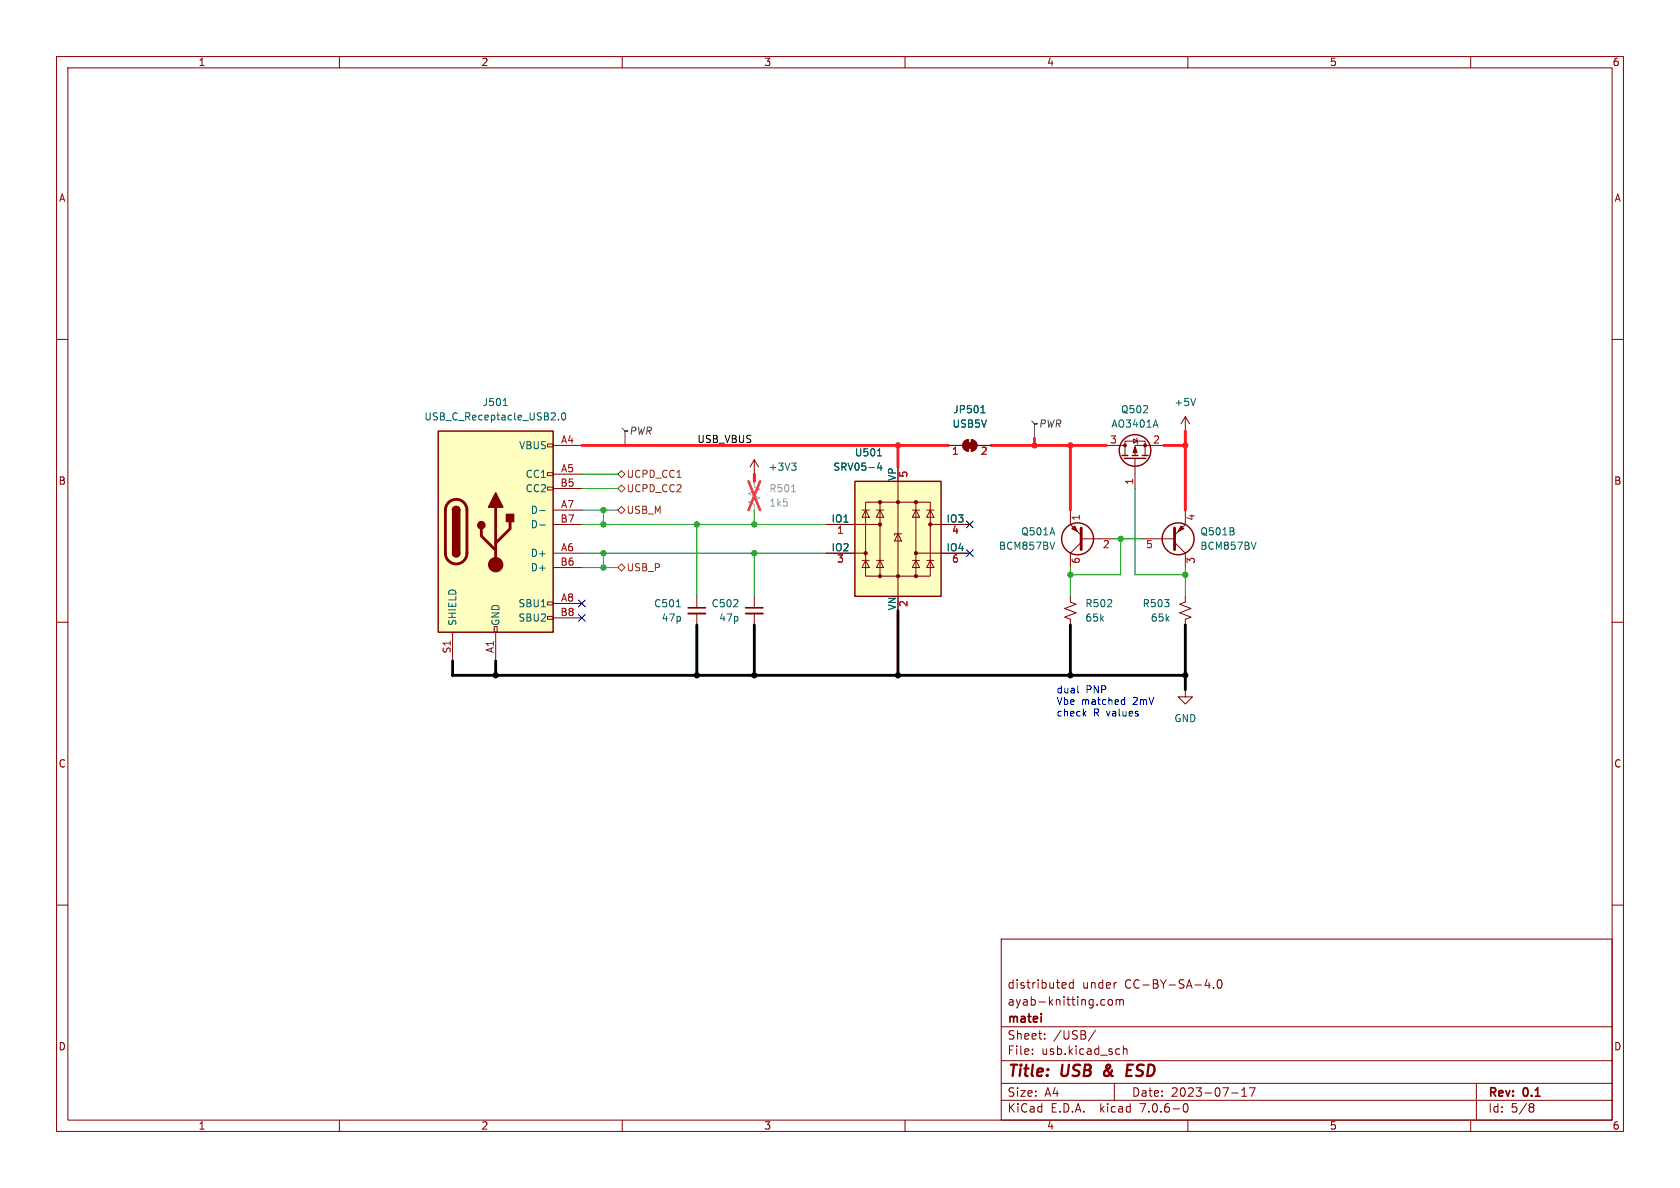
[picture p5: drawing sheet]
<svg xmlns="http://www.w3.org/2000/svg" width="297mm" height="210mm" viewBox="0 0 297 210" stroke-linecap="round" stroke-linejoin="round" font-family="sans-serif">
<g fill="none" stroke="#840000" stroke-width=".18">
<path d="M10 10h277v190h-277zM12 12h273v186h-273zM60 10v2M110 10v2M160 10v2M210 10v2M260 10v2M10 60h2M285 60h2M96.8 78.5h1v.5h-1zM97.8 78.7h5.1M167.6 78.7h2.6"/>
<path d="M170.5 78l.7-.3v2.1a1.02 1.02 0 0 1-.9-.7 1.02 1.02 0 0 1 .2-1.1zM171.7 77.7a1.02 1.02 0 0 1 1 1 1.02 1.02 0 0 1-1 1.1zM172.7 78.7h2.6M195.6 78.7h3.3M200.4 77.6l.6 .4-.6 .4zM200.9 77.5l.1 .1v.8l.2 .1M205.7 78.7h-5v1.8M209.5 73.7l-.7 1.2M209.5 73.7v2.5M209.5 73.7l.8 1.2M96.8 86.1h1v.5h-1zM96.8 83.6h1v.5h-1z"/>
<path d="M97.8 92.7h5.1M97.8 97.8h5.1M97.8 90.2h5.1M97.8 83.8h5.1M97.8 86.4h5.1M133.3 81.3l-.7 1.3M133.3 81.3v2.5M133.3 81.3l.8 1.3M146 92.7h9.6M146 97.8h7M152.4 99.1h1.3M152.4 90.2h1.3"/>
<path d="M153 88.8h11.5v13.1h-11.5zM153 99.1l.7 1.2h-1.3zM153 90.2l.7 1.2h-1.3zM154.9 99.1h1.3M154.9 90.2h1.3M155.6 99.1l.6 1.2h-1.3zM155.6 90.2l.6 1.2h-1.3zM155.6 88.8v13.1M158.7 94.4l.7 1.2h-1.3zM158.7 85.1v20.3M159.4 94.4h-1.3v.2M161.3 99.1h1.3"/>
<path d="M161.3 90.2h1.3M161.9 99.1l.7 1.2h-1.3zM161.9 90.2l.7 1.2h-1.3zM161.9 88.8v13.1M161.9 97.8h9.5M163.8 99.1h1.3M163.8 90.2h1.3M164.5 99.1l.6 1.2h-1.3zM164.5 90.2l.6 1.2h-1.3zM164.5 92.7h6.9M189.2 90.2v2.5l1.9 1.9M191.1 95.9l-1.9 1.9v2.5"/>
<path d="M191.1 95.3h5.7M198.9 80.5v-2.5h3.5v2.5M200.7 81v5.4M201.9 95.3h5.7M207.6 95.9l1.9 1.9v2.5M209.5 90.2v2.5l-1.9 1.9M10 110h2M80 111.8v5M87.4 110.7h.5v1.1h-.5zM87.6 111.8v5M96.8 109h1v.5h-1zM96.8 106.4h1v.5h-1z"/>
<path d="M97.8 106.7h5.1M97.8 100.3h5.1M97.8 109.2h5.1M123.2 105.4v2M123.2 108.5v2M133.3 105.4v2M133.3 108.5v2M189.2 105.4v1l1 .4-2 .8 2 .7-2 .8 1 .4v1M209.5 105.4v1l-1 .4 2.1 .8-2.1 .7 2.1 .8-1.1 .4v1M285 110h2M209.5 121.9v1.3h1.3l-1.3 1.3-1.2-1.3h1.2M10 160h2"/>
<path d="M285 160h2M177 166h108v32h-108zM188.2 173.7l.3 .4-.8 .1M188.4 174.6l-.2 .1M189.7 173.8l-.4-.1-.3 .3v.4l.2 .2h.5M189.7 173.2v1.5M194.9 176.7l.4 .1M195.3 177.6l-.4 .1M196 176.8l.2-.1 .4 .1 .1 .6-.2 .2-.3 .1-.2-.1zM197.2 173.7h.2M197.3 176.8l.4-.1 .3 .2M197.3 176.7v1"/>
<path d="M198 176.9l.2-.2 .3 .1 .1 .9M198 176.9v.8M213.4 173.1l-.4 1.1h1M213.7 173.7v1M214.5 174.6v.1M215.4 173.3l.1-.1a.81 .81 0 0 1 .6 .6 .81 .81 0 0 1-.3 .8l-.1 .1a.81 .81 0 0 1-.6-.6 .81 .81 0 0 1 .3-.8zM60 198v2M110 198v2M160 198v2M177 194.5h108M177 191.5h108M177 187.5h108"/>
<path d="M177 181.5h108M182.5 186.3v.1M182.5 185.5v.1M184.7 183.6v.1M184.7 182.8v.1M193.7 182.1l-1.3 2M197 191.5v3M197.8 185.4l.2 .1M198 186.3l-.2 .1M198.6 184.9v1.5M198.6 185.5l.2-.1 .4 .1v.9M209.3 195.2l.2-.1a.81 .81 0 0 1 .6 .6 .81 .81 0 0 1-.3 .8l-.1 .1a.81 .81 0 0 1-.4-1.4z"/>
<path d="M210 198v2M217.7 193.2h1.2M219.5 193.8h.9M219.5 192.7l.5-.4v1.5M220.9 192.3h1l-.7 1.5M260 198v2M261 191.5v6.5M270.6 195.1h.3l.3 .3-.3 .3M270.6 195.7h.3M270.9 195.7l.2 .2 .1 .4-.3 .3h-.3"/>
</g>
<path d="M195.3 189.4a.53 .53 0 0 0 0 .7M199.2 189.2h.7M200.3 188.2h-.9l-.3 2h1" fill="none" stroke="#840000" stroke-width=".4"/>
<path d="M121.7 107.4h3M131.8 107.4h3.1M184.1 179.2v.1M184.1 179.7v1" fill="none" stroke="#840000" stroke-width=".3"/>
<g fill="none" stroke="#006464" stroke-width=".18">
<path d="M89 71.7h.7M98.7 74.1v.1M99.4 73.1l.2-.1a.68 .68 0 0 1 .4 .6 .68 .68 0 0 1-.4 .6l-.2-.1-.1-.3zM173.4 73h.7M173.7 71.9l.1-.2v1.3M204.3 74.2l.4 1.3M211.4 70.4l-.5 1.3M95.4 90.3h1M95.4 92.8h1M139.9 81.9h.8l-.4 .4M140.5 82.3l.2 .3v.3l-.2 .2M155.1 80.6h.8"/>
<path d="M155.4 81.8l-.3 .9h.8M155.7 82.3v.8M186.5 95.8l-.5 1.3M218.1 94v.4M222.1 95.8l-.5 1.3M119.6 107.3h.7"/>
</g>
<path d="M133.3 85.1v1l1.1 .4-2.1 .7 2.1 .8-2.1 .8 1 .4v1" fill="none" stroke="#a1a1a1" stroke-width=".18"/>
<path d="M139.9 86.9h.8" fill="none" stroke="#989898" stroke-width=".18"/>
<path d="M132.3 85.1l2.1 5.1M134.4 85.1l-2.1 5.1" fill="none" stroke="#eb3a3d" stroke-width=".46"/>
<g fill="none" stroke="#840000" stroke-width=".25">
<path d="M77.5 76.2h20.3v35.6h-20.3zM80 97.8a.64 .64 0 0 0 .6 .6 .64 .64 0 0 0 .7-.6M80 90.2a.64 .64 0 0 1 .6-.7 .64 .64 0 0 1 .7 .7M151.1 85.1h15.3v20.3h-15.3zM198.4 80.5h1M198.8 81h3.8M200.2 80.5h1M201.9 80.5h1"/>
<circle cx="200.7" cy="79.6" r="2.79"/>
<circle cx="190.5" cy="95.2" r="2.82"/>
<circle cx="208.3" cy="95.2" r="2.82"/>
</g>
<g fill="#840000" stroke="#840000" stroke-width=".18">
<path d="M200.7 79l.3 1h-.7z"/>
<path d="M170.9 78.2h1.1v1h-1.1z"/>
<path d="M170.5 78l.7-.3v2.1a1.02 1.02 0 0 1-.9-.7 1.02 1.02 0 0 1 .2-1.1z"/>
<path d="M171.7 77.7a1.02 1.02 0 0 1 1 1 1.02 1.02 0 0 1-1 1.1z"/>
<path d="M189.5 93.5l.5-.5 .5 1z"/>
<path d="M208.8 93l.5 .5-1 .5z"/>
<circle cx="202.4" cy="78.7" r=".25"/>
<circle cx="198.9" cy="78.7" r=".25"/>
<circle cx="153" cy="97.8" r=".28"/>
<circle cx="155.6" cy="101.9" r=".28"/>
<circle cx="155.6" cy="92.7" r=".28"/>
<circle cx="155.6" cy="88.8" r=".28"/>
<circle cx="158.7" cy="101.9" r=".28"/>
<circle cx="158.7" cy="88.8" r=".28"/>
<circle cx="161.9" cy="101.9" r=".28"/>
<circle cx="161.9" cy="97.8" r=".28"/>
<circle cx="161.9" cy="88.8" r=".28"/>
<circle cx="164.5" cy="92.7" r=".28"/>
<circle cx="87.6" cy="99.8" r="1.27"/>
</g>
<path d="M121.7 108.5h3M131.8 108.5h3.1" fill="none" stroke="#840000" stroke-width=".33"/>
<g fill="#ffffc2" stroke="#ffffc2" stroke-width=".18">
<path d="M151.1 85.1h15.3v20.3h-15.3z"/>
<path d="M77.5 76.2h20.3v35.6h-20.3z"/>
</g>
<path d="M79.3 88.8a1.9 1.9 0 0 1 2.1-.4 1.9 1.9 0 0 1 1.1 1.8v7.6a1.91 1.91 0 0 1-1.9 1.9 1.91 1.91 0 0 1-1.9-1.9v-7.8l.2-.6zM85.1 93.5v1.2l2.5 2.6M87.6 89.7v10.1M90.2 92.2v1.3l-2.6 2.5M191.1 93.3v3.9M207.6 93.3v3.9" fill="none" stroke="#840000" stroke-width=".51"/>
<g fill="#840000" stroke="#840000" stroke-width=".25">
<path d="M80 97.8h1.3a.64 .64 0 0 1-.7 .6 .64 .64 0 0 1-.6-.6z"/>
<path d="M80 90.2h1.3v7.6h-1.3z"/>
<path d="M80.2 89.7a.64 .64 0 0 1 .7-.1 .64 .64 0 0 1 .4 .6h-1.3z"/>
<path d="M87.6 87.1l1.3 2.6h-2.5z"/>
<path d="M89.5 90.9h1.3v1.3h-1.3z"/>
<circle cx="85.1" cy="92.8" r=".63"/>
</g>
<path d="M110 75.7l.5 .5h.5h-.5v2.5M182.4 74.4l.5 .5h.5h-.5v2.6" fill="none" stroke="#484848" stroke-width=".18"/>
<path d="M109.2 83.8l.7-.6 .6 .6-.6 .7zM109.2 86.4l.7-.7 .6 .7-.6 .6zM109.2 90.2l.7-.7 .6 .7-.6 .6zM109.2 100.3l.7-.6 .6 .6-.6 .7z" fill="none" stroke="#725600" stroke-width=".18"/>
<path d="M190.5 121.2v1.1l.2 .2M191.6 126.1l.4 .5M192 125.7l-.5 .5M198.5 123.7l.3 .1M198.8 123.3v1.2M198.8 124.5h-.3" fill="none" stroke="#0000c2" stroke-width=".18"/>
<g fill="none" stroke="#009600" stroke-width=".18">
<path d="M102.9 92.7h43.1M102.9 97.8h43.1M102.9 90.2h6.3M102.9 83.8h6.3M102.9 86.4h6.3M106.7 90.2v2.5M106.7 97.8v2.5M123.2 92.7v12.7M133.3 90.2v2.5M133.3 97.8v7.6M196.8 95.3h5.1M198.1 95.3v6.3h-8.9"/>
<path d="M200.7 86.4v15.2h8.8M102.9 100.3h6.3M189.2 100.3v5.1M209.5 100.3v5.1"/>
</g>
<path d="M80 116.8v2.6h129.5M87.6 116.8v2.6M123.2 110.5v8.9M133.3 110.5v8.9M158.7 108v11.4M189.2 110.5v8.9M209.5 110.5v11.4" fill="none" stroke="#000" stroke-width=".51"/>
<path d="M102.9 78.7h64.7M158.7 78.7v3.9M175.3 78.7h20.3M182.9 77.5v1.2M189.2 78.7v11.5M205.7 78.7h3.8M209.5 76.2v14M133.3 83.8v1.3" fill="none" stroke="#ff1a1e" stroke-width=".51"/>
<path d="M170.8 92.1l1.3 1.2M170.8 97.2l1.3 1.2M172.1 92.1l-1.3 1.2M172.1 97.2l-1.3 1.2M102.3 106.1l1.2 1.2M102.3 108.6l1.2 1.2M103.5 106.1l-1.2 1.2M103.5 108.6l-1.2 1.2" fill="none" stroke="#000084" stroke-width=".18"/>
<g fill="#ff1a1e" stroke="#ff1a1e" stroke-width=".18">
<circle cx="189.2" cy="78.7" r=".46"/>
<circle cx="209.5" cy="78.7" r=".46"/>
<circle cx="182.9" cy="78.7" r=".46"/>
<circle cx="158.7" cy="78.7" r=".46"/>
</g>
<g fill="#009600" stroke="#009600" stroke-width=".18">
<circle cx="209.5" cy="101.6" r=".46"/>
<circle cx="189.2" cy="101.6" r=".46"/>
<circle cx="198.1" cy="95.3" r=".46"/>
<circle cx="123.2" cy="92.7" r=".46"/>
<circle cx="106.7" cy="92.7" r=".46"/>
<circle cx="106.7" cy="90.2" r=".46"/>
<circle cx="106.7" cy="100.3" r=".46"/>
<circle cx="106.7" cy="97.8" r=".46"/>
<circle cx="133.3" cy="92.7" r=".46"/>
<circle cx="133.3" cy="97.8" r=".46"/>
</g>
<g fill="#000" stroke="#000" stroke-width=".18">
<circle cx="87.6" cy="119.4" r=".46"/>
<circle cx="123.2" cy="119.4" r=".46"/>
<circle cx="133.3" cy="119.4" r=".46"/>
<circle cx="158.7" cy="119.4" r=".46"/>
<circle cx="189.2" cy="119.4" r=".46"/>
<circle cx="209.5" cy="119.4" r=".46"/>
</g>
<g font-size="2.8" fill="#840000">
<text x="178" y="190.9">Title:</text>
<text x="187.7" y="190.9">USB</text>
<text x="196" y="190.9">&amp;</text>
<text x="200.8" y="190.9">ESD</text>
</g>
<g font-size="2.1" fill="#840000">
<text x="178" y="178">ayab-knitting.com</text>
<text x="178" y="175">distributed</text>
<text x="191.3" y="175">under</text>
<text x="198.9" y="175">CC-BY-SA-4.0</text>
<text x="178" y="184">Sheet:</text>
<text x="178" y="181.2">matei</text>
<text x="186.2" y="184">/USB/</text>
<text x="178" y="186.7">File:</text>
<text x="184.1" y="186.7">usb.kicad_sch</text>
<text x="178" y="196.9">KiCad</text>
<text x="178" y="194.1">Size:</text>
<text x="184.7" y="194.1">A4</text>
<text x="185.7" y="196.9">E.D.A.</text>
<text x="194.6" y="196.9">kicad</text>
<text x="200" y="194.1">Date:</text>
<text x="201.8" y="196.9">7.0.6-0</text>
<text x="207" y="194.1">2023-07-17</text>
<text x="263" y="194.3">Rev:</text>
<text x="263" y="196.9">Id:</text>
<text x="267.1" y="196.9">5/8</text>
<text x="269.4" y="194.3">0.1</text>
</g>
<g font-size="1.8" fill="#840000">
<text x="35" y="11.9">1</text>
<text x="85" y="11.9">2</text>
<text x="135" y="11.9">3</text>
<text x="185" y="11.9">4</text>
<text x="235" y="11.9">5</text>
<text x="285" y="11.9">6</text>
<text x="10.3" y="35.9">A</text>
<text x="285.3" y="35.9">A</text>
<text x="10.3" y="85.9">B</text>
<text x="285.3" y="85.9">B</text>
<text x="10.3" y="135.9">C</text>
<text x="285.3" y="135.9">C</text>
<text x="10.3" y="185.9">D</text>
<text x="285.3" y="185.9">D</text>
<text x="35" y="199.9">1</text>
<text x="85" y="199.9">2</text>
<text x="135" y="199.9">3</text>
<text x="185" y="199.9">4</text>
<text x="235" y="199.9">5</text>
<text x="285" y="199.9">6</text>
</g>
<g font-size="1.8" fill="#006464">
<text x="85.2" y="72">J501</text>
<text x="207.5" y="72">+5V</text>
<text x="74.9" y="74.5">USB_C_Receptacle_USB2.0</text>
<text x="168.3" y="75.8">USB5V</text>
<text x="168.4" y="73.3">JP501</text>
<text x="196.4" y="75.8">AO3401A</text>
<text x="198.1" y="73.3">Q502</text>
<text x="91.7" y="79.6">VBUS</text>
<text x="135.8" y="83.4">+3V3</text>
<text x="147.2" y="83.4">SRV05-4</text>
<text x="151" y="80.9">U501</text>
<text x="92.8" y="84.7">CC1</text>
<text x="92.8" y="87.2">CC2</text>
<text x="158.5" y="85.1" transform="rotate(-90 158.5 85.1)">VP</text>
<text x="93.7" y="91">D-</text>
<text x="93.7" y="93.6">D-</text>
<text x="146.9" y="92.5">IO1</text>
<text x="167.2" y="92.5">IO3</text>
<text x="180.4" y="94.8">Q501A</text>
<text x="212.1" y="94.8">Q501B</text>
<text x="93.7" y="98.7">D+</text>
<text x="93.7" y="101.2">D+</text>
<text x="146.9" y="97.5">IO2</text>
<text x="167.2" y="97.5">IO4</text>
<text x="176.5" y="97.4">BCM857BV</text>
<text x="212.1" y="97.4">BCM857BV</text>
<text x="91.6" y="107.5">SBU1</text>
<text x="115.5" y="107.5">C501</text>
<text x="125.7" y="107.5">C502</text>
<text x="158.5" y="108" transform="rotate(-90 158.5 108)">VN</text>
<text x="191.8" y="107.5">R502</text>
<text x="201.9" y="107.5">R503</text>
<text x="80.9" y="110.7" transform="rotate(-90 80.9 110.7)">SHIELD</text>
<text x="88.5" y="110.7" transform="rotate(-90 88.5 110.7)">GND</text>
<text x="91.6" y="110.1">SBU2</text>
<text x="116.9" y="110.1">47p</text>
<text x="127" y="110.1">47p</text>
<text x="191.8" y="110.1">65k</text>
<text x="203.4" y="110.1">65k</text>
<text x="207.5" y="127.9">GND</text>
</g>
<g font-size="1.8" fill="#484848">
<text x="111.2" y="77.1">PWR</text>
<text x="183.6" y="75.8">PWR</text>
</g>
<g font-size="1.8" fill="#a90000">
<text x="99.1" y="78.5">A4</text>
<text x="99.1" y="83.6">A5</text>
<text x="168.2" y="80.7">1</text>
<text x="173.3" y="80.7">2</text>
<text x="196.1" y="78.5">3</text>
<text x="203.8" y="78.5">2</text>
<text x="99" y="86.1">B5</text>
<text x="99.1" y="89.9">A7</text>
<text x="160.7" y="84.5" transform="rotate(-90 160.7 84.5)">5</text>
<text x="200.4" y="85.8" transform="rotate(-90 200.4 85.8)">1</text>
<text x="99" y="92.5">B7</text>
<text x="147.9" y="94.7">1</text>
<text x="168.2" y="94.7">4</text>
<text x="191.2" y="92.1" transform="rotate(-90 191.2 92.1)">1</text>
<text x="211.5" y="92.1" transform="rotate(-90 211.5 92.1)">4</text>
<text x="99" y="100.1">B6</text>
<text x="99.1" y="97.5">A6</text>
<text x="147.9" y="99.8">3</text>
<text x="168.2" y="99.8">6</text>
<text x="191.2" y="99.8" transform="rotate(-90 191.2 99.8)">6</text>
<text x="194.9" y="97.2">2</text>
<text x="202.5" y="97.2">5</text>
<text x="211.5" y="99.8" transform="rotate(-90 211.5 99.8)">3</text>
<text x="99.1" y="106.4">A8</text>
<text x="160.7" y="107.4" transform="rotate(-90 160.7 107.4)">2</text>
<text x="99" y="109">B8</text>
<text x="79.8" y="115.6" transform="rotate(-90 79.8 115.6)">S1</text>
<text x="87.4" y="115.6" transform="rotate(-90 87.4 115.6)">A1</text>
</g>
<text font-size="1.8" fill="#0f0f0f" x="123.2" y="78.4">USB_VBUS</text>
<g font-size="1.8" fill="#725600">
<text x="110.7" y="84.7">UCPD_CC1</text>
<text x="110.7" y="87.2">UCPD_CC2</text>
<text x="110.7" y="91">USB_M</text>
<text x="110.7" y="101.2">USB_P</text>
</g>
<g font-size="1.8" fill="#989898">
<text x="135.9" y="87.2">R501</text>
<text x="135.9" y="89.8">1k5</text>
</g>
<g font-size="1.8" fill="#0000c2">
<text x="186.7" y="122.7">dual</text>
<text x="186.7" y="124.7">Vbe</text>
<text x="191.2" y="124.7">matched</text>
<text x="192" y="122.7">PNP</text>
<text x="200.4" y="124.7">2mV</text>
<text x="186.7" y="126.8">check</text>
<text x="193.3" y="126.8">R values</text>
</g>
</svg>
